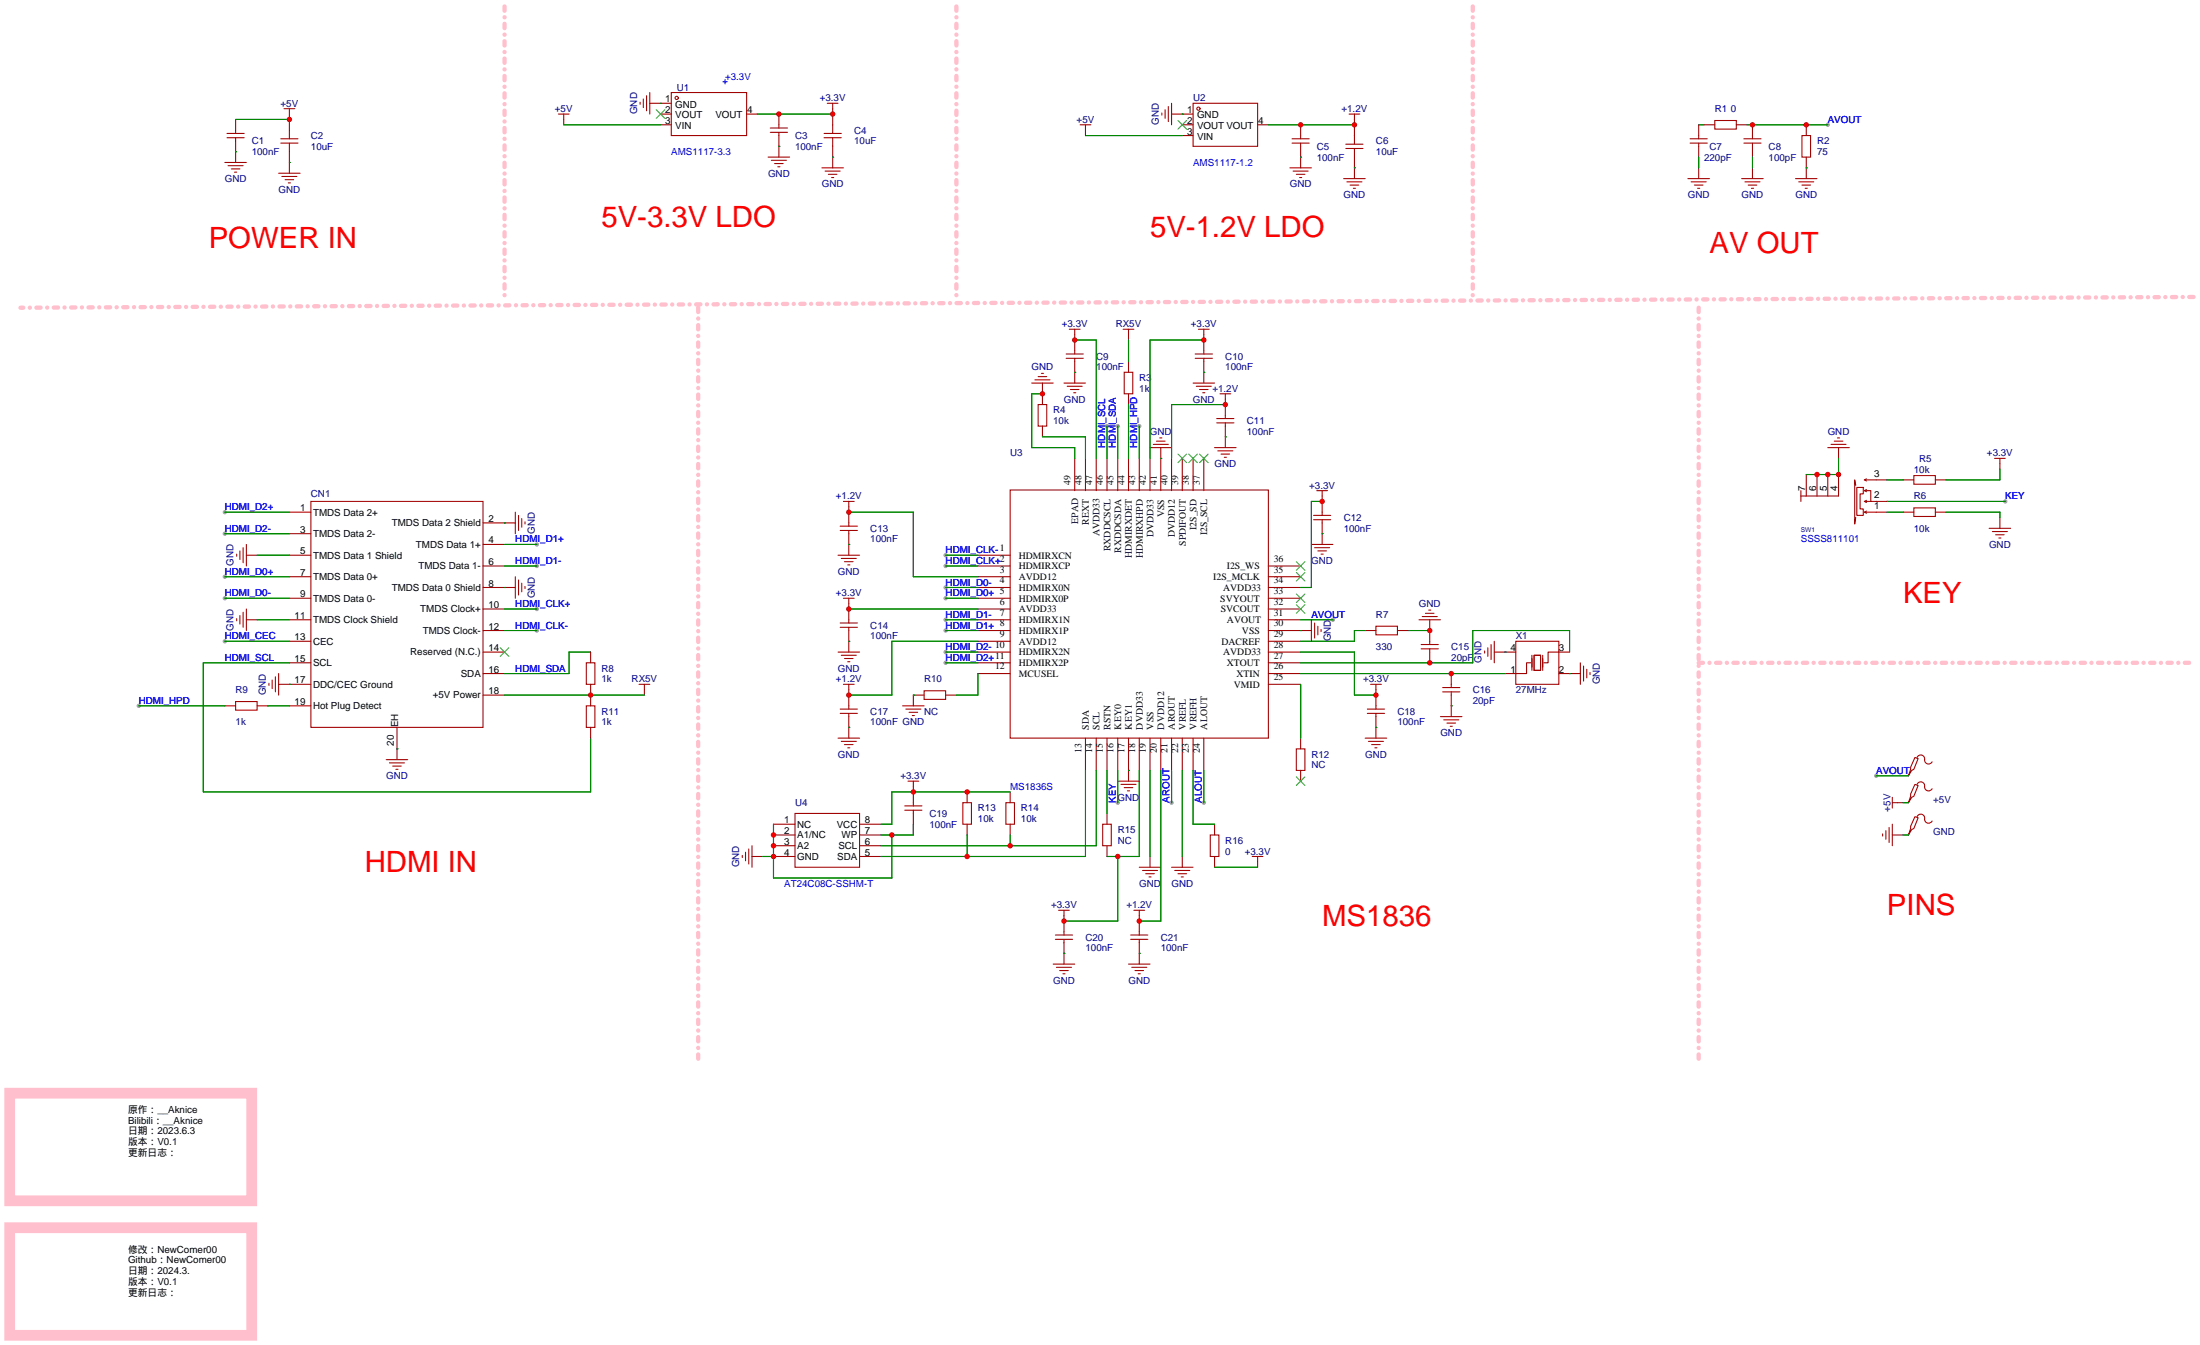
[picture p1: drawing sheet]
<svg xmlns="http://www.w3.org/2000/svg" width="519mm" height="317mm" viewBox="0 0 519 317" stroke-linecap="round" stroke-linejoin="round" font-family="sans-serif">
<g fill="#999">
<circle cx="53.1" cy="120.9" r=".51"/>
<circle cx="53.1" cy="126" r=".51"/>
<circle cx="126.7" cy="128.5" r=".51"/>
<circle cx="126.7" cy="133.6" r=".51"/>
<circle cx="53.1" cy="136.1" r=".51"/>
<circle cx="53.1" cy="141.2" r=".51"/>
<circle cx="126.7" cy="148.8" r=".51"/>
<circle cx="126.7" cy="143.8" r=".51"/>
<circle cx="53.1" cy="151.4" r=".51"/>
<circle cx="32.8" cy="166.6" r=".51"/>
<circle cx="473.5" cy="118.4" r=".51"/>
<circle cx="431.5" cy="29.5" r=".51"/>
<circle cx="314.7" cy="146.3" r=".51"/>
<circle cx="284.2" cy="189.5" r=".51"/>
<circle cx="276.6" cy="189.5" r=".51"/>
<circle cx="263.9" cy="100.6" r=".51"/>
<circle cx="261.4" cy="100.6" r=".51"/>
<circle cx="269" cy="100.6" r=".51"/>
<circle cx="263.9" cy="189.5" r=".51"/>
<circle cx="223.3" cy="133.6" r=".51"/>
<circle cx="223.3" cy="131.1" r=".51"/>
<circle cx="223.3" cy="141.2" r=".51"/>
<circle cx="223.3" cy="138.7" r=".51"/>
<circle cx="223.3" cy="146.3" r=".51"/>
<circle cx="223.3" cy="148.8" r=".51"/>
<circle cx="223.3" cy="156.5" r=".51"/>
<circle cx="223.3" cy="153.9" r=".51"/>
<circle cx="443" cy="183.1" r=".51"/>
</g>
<g fill="none" stroke="#a10000" stroke-width=".25">
<path d="M53.1 38.4h5.1M53.6 32.5h4.1M53.6 31.5h4.1M53.8 39.1h3.6M54.6 39.9h2M55.6 28.2v3.3M55.6 32.5v5.9M66.3 33.8h4.1M66.3 32.8h4.1M67.1 25.7h2.5M68.3 25.7v7.1M68.3 33.8v7.1"/>
<path d="M131.8 26.9h2.6M133.1 26.9v2.6M151.1 24.1v.5M151.9 23.4v2M152.7 22.6v3.6M153.4 24.4h5.1M153.4 21.8v5.1M156 26.9h2.5M156 29.5h2.5M158.5 21.8h17.8v10.2h-17.8zM176.3 26.9h2.5M181.4 37.1h5"/>
<path d="M181.9 31.2h4M181.9 30.2h4M182.1 37.8h3.6M182.9 38.6h2M183.6 39.4h.5M183.9 26.9v3.3M183.9 31.2v5.9M194.1 39.6h5M194.6 32.5h4M194.6 31.5h4M195.3 24.4h2.6M196.6 24.4v7.1"/>
<path d="M196.6 32.5v7.1M255 29.5h2.6M256.3 29.5v2.5M274.3 26.7v.5M275.1 25.9v2M275.8 25.1v3.6M276.6 24.4v5.1M276.6 26.9h5.1M279.1 29.5h2.6M279.1 32h2.6M281.7 24.4h15.2v10.1h-15.2zM296.9 29.5h2.6"/>
<path d="M304.5 39.6h5.1M305.1 33.8h4M305.1 32.8h4M307.1 29.5v3.3M307.1 33.8v5.8M317.8 35.1h4M317.8 34h4M318.5 26.9h2.6M319.8 26.9v7.1M319.8 35.1v7.1M399 33.8h4.1M399 32.8h4.1"/>
<path d="M401.1 29.5v3.3M401.1 33.8v3.3M401.1 39.6v2.6M402.3 29.5h2.6M404.9 28.4h5.1v2.1h-5.1zM410 29.5h2.5M411.7 33.8h4.1M411.7 32.8h4.1M413.8 29.5v3.3M413.8 33.8v3.3M413.8 39.6v2.6M425.4 32h2.1v5.1h-2.1z"/>
<path d="M426.5 29.5v2.5M426.5 37.1v5.1M55.4 40.6h.5M65.8 40.9h5.1M66.5 41.7h3.6M67.3 42.4h2M68.1 43.2h.5M194.8 40.4h3.6M195.6 41.1h2M196.3 41.9h.5M305.3 40.4h3.6M306.1 41.1h2"/>
<path d="M306.8 41.9h.5M317.2 42.2h5.1M318 42.9h3.6M318.8 43.7h2M319.5 44.4h.5M398.5 42.2h5.1M399.3 42.9h3.5M400 43.7h2.1M400.8 44.4h.5M411.2 42.2h5.1M412 42.9h3.5M412.7 43.7h2.1"/>
<path d="M413.5 44.4h.5M423.9 42.2h5.1M424.7 42.9h3.5M425.4 43.7h2.1M426.2 44.4h.5M252.5 77.7h2.5M253.7 77.7v5.9M265.2 77.7h2.5M266.4 77.7v2.6M283 77.7h2.5M284.2 77.7v5.9M243.6 90.4h5.1"/>
<path d="M244.3 89.7h3.6M245.1 95.5h2v5.1h-2zM245.1 88.9h2M245.9 88.1h.5M246.1 90.4v5.1M251.2 90.4h5.1M251.7 84.6h4.1M251.7 83.6h4.1M252 91.2h3.5M252.7 91.9h2.1M253.5 92.7h.5M253.7 84.6v5.8"/>
<path d="M265.4 87.9h2.1v5.1h-2.1zM266.4 85.3v2.6M266.4 93v2.5M281.7 90.4h5.1M282.2 84.6h4.1M282.2 83.6h4.1M282.4 91.2h3.6M283.2 91.9h2M284 92.7h.5M284.2 84.6v5.8M287.3 99.8h4M287.3 98.8h4"/>
<path d="M288 93h2.6M289.3 93v5.8M289.3 99.8v5.9M73.4 118.4h40.6v53.3h-40.6zM199.1 118.4h2.6M200.4 118.4v5.8M238.5 115.7h61v58.5h-61zM246.1 100.6v2.5M253.7 108.2v7.6M256.3 108.2v7.6M258.8 108.2v7.6M261.4 108.2v7.6"/>
<path d="M263.9 108.2v7.6M266.4 108.2v7.6M269 108.2v7.6M271.5 108.2v7.6M271.5 105.7h5.1M272.3 104.9h3.5M273 104.1h2.1M273.8 103.4h.5M274.1 105.7v10.1M276.6 108.2v7.6M279.1 108.2v7.6M281.7 108.2v7.6"/>
<path d="M284.2 108.2v7.6M286.8 105.7h5M287.5 106.4h3.6M288.3 107.2h2M289.1 107.9h.5M310.9 115.8h2.5M312.2 115.8v5.9M425.2 115.8v2.6M426.5 112v5.1M429 112v5.1M431.5 105.7h5.1M431.5 112v5.1"/>
<path d="M432.3 104.9h3.6M433.1 104.1h2M433.8 103.4h.5M434.1 105.7v2.5M434.1 112v5.1h-8.9M438.1 114.6l-.2-1.3v10.4l.2-1.5M438.4 115.1h1.5v1.5h-.7v3.5h.7v1.6h-1.5zM440.4 115.8h1.3v2.6M440.4 113.3h5.1M440.4 118.4h5.1M440.7 118.1l-.5 .3 .5 .2M440.7 115.6l-.5 .2 .5 .3"/>
<path d="M440.7 113l-.5 .3 .5 .2M449.3 113.3h2.6M451.9 119.9h5v2h-5zM451.9 112.3h5v2h-5zM456.9 113.3h2.6M470.9 108.2h2.6M472.2 108.2v2.5M55.9 130.8v.5M56.6 130v2.1M57.4 129.3v3.5M58.2 131.1h2.5M58.2 128.5v5.1"/>
<path d="M68.3 131.1h5.1M68.3 136.1h5.1M68.3 120.9h5.1M68.3 126h5.1M114 133.6h5.1M114 138.7h7.7M114 123.4h7.7M114 128.5h5.1M121.7 120.9v5.1M121.7 136.1v5.1M122.4 121.7v3.5M122.4 136.9v3.6"/>
<path d="M123.2 122.4v2.1M123.2 137.7v2M124 123.2v.5M124 138.4v.5M197.9 131.1h5M198.4 125.2h4M198.4 124.2h4M198.6 131.8h3.6M199.4 132.6h2M200.2 133.3h.5M200.4 125.2v5.9M230.9 131.1h7.6"/>
<path d="M230.9 133.6h7.6M230.9 136.1h7.6M230.9 138.7h7.6M299.5 133.6h7.6M299.5 136.1h7.6M299.5 138.7h7.6M309.6 128.5h5.1M310.1 122.7h4.1M310.1 121.7h4.1M310.4 129.3h3.5M311.1 130h2.1M311.9 130.8h.5"/>
<path d="M312.2 122.7v5.8M440.4 120.9h5.1M440.7 120.6l-.5 .3 .5 .3M449.3 120.9h2.6M456.9 120.9h2.6M469.6 124.7h5.1M470.4 125.5h3.6M471.2 126.2h2M471.9 127h.5M472.2 122.2v2.5M55.9 146v.6M56.6 145.3v2"/>
<path d="M57.4 144.5v3.6M58.2 146.3h2.5M58.2 143.8v5M65 159.8v3.5M65.8 159v5.1M68.3 141.2h5.1M68.3 146.3h5.1M68.3 151.4h5.1M68.3 156.5h5.1M114 143.8h5.1M114 148.8h5.1M114 153.9h5.1"/>
<path d="M114 159h5.1M138.4 156.5h2.1v5h-2.1zM139.4 153.9v2.6M197.9 153.9h5M198.4 148.1h4M198.4 147.1h4M198.6 154.7h3.6M199.1 141.2h2.6M199.4 155.4h2M200.2 156.2h.5M200.4 141.2v5.9M200.4 148.1v5.8"/>
<path d="M230.9 141.2h7.6M230.9 143.8h7.6M230.9 146.3h7.6M230.9 148.8h7.6M230.9 151.4h7.6M230.9 153.9h7.6M230.9 156.5h7.6M230.9 159h7.6M299.5 141.2h7.6M299.5 143.8h7.6M299.5 146.3h7.6M299.5 148.8h10.1"/>
<path d="M299.5 151.4h7.6M299.5 153.9h7.6M299.5 156.5h7.6M299.5 159h7.6M309.6 146.3v5.1M310.4 147.1v3.5M311.1 147.8v2.1M311.9 148.6v.5M322.3 148.8h2.6M324.9 147.8h5v2.1h-5zM329.9 148.8h2.6M335 146.3h5.1"/>
<path d="M335.5 153.2h4.1M335.5 152.1h4.1M335.8 145.5h3.5M336.5 144.8h2.1M337.3 144h.5M337.6 146.3v5.8M337.6 153.2v3.3M342.6 159v3.3M350.5 153.7v.5M351.3 152.9v2M352 152.1v3.6M352.8 153.9h5.1"/>
<path d="M352.8 151.4v5.1M357.9 151.4h10.1v10.1h-10.1zM361.4 156.5h-1v2.5h-5.1M361.7 154.7v3.5M362.2 154.7h1.5v3.5h-1.5zM364.2 154.7v3.5M368 159h5.1M370.6 153.9h-5.1v2.6h-1M373.1 156.5v5M373.9 157.2v3.6M374.6 158v2M375.4 158.7v.6"/>
<path d="M53.1 166.6h2.5M55.6 165.6h5.1v2h-5.1zM60.7 166.6h2.5M63.5 161.3v.5M64.3 160.5v2.1M65.8 161.5h7.6M68.3 166.6h5.1M91.2 179.3h5.1M93.7 171.7v7.6M114 164.1h5.1M138.4 166.6h2.1v5.1h-2.1zM139.4 161.5v5.1"/>
<path d="M139.4 171.7v2.5M150.9 161.5h2.5M152.1 161.5v2.6M197.9 174.2h5M198.4 168.4h4M198.4 167.4h4M198.6 175h3.6M199.1 161.5h2.6M199.4 175.8h2M200.2 176.5h.5M200.4 161.5v5.9M200.4 168.4v5.8"/>
<path d="M213.1 166.6h5.1M213.9 167.4h3.5M214.6 168.1h2.1M215.4 168.9h.5M218.2 163.1h5.1v2h-5.1zM218.2 164.1h-2.6v2.5M223.3 164.1h2.5M256.3 174.2v7.7M258.8 174.2v7.7M261.4 174.2v7.7M263.9 174.2v7.7M266.4 174.2v10.2"/>
<path d="M269 174.2v7.7M271.5 174.2v7.7M274.1 174.2v7.7M276.6 174.2v7.7M279.1 174.2v7.7M281.7 174.2v7.7M284.2 174.2v7.7M299.5 161.5h7.6M306.1 176.8h2v5.1h-2zM307.1 174.2v2.6M322.3 174.2h5.1M322.8 168.4h4.1"/>
<path d="M322.8 167.4h4.1M323.1 175h3.5M323.6 161.5h2.5M323.8 175.8h2.1M324.6 176.5h.5M324.9 161.5v5.9M324.9 168.4v5.8M340.1 169.2h5.1M340.6 163.3h4.1M340.6 162.3h4.1M340.9 169.9h3.5M341.6 170.7h2.1"/>
<path d="M342.4 171.4h.5M342.6 163.3v5.9M452.1 178.8l.8 .3-1 2.5-.5 .3-.8 1.2 .5-1.5v-.5zM452.6 178.8a.93 .93 0 0 1 1.2-.5 .93 .93 0 0 1 .6 1 .94 .94 0 0 0 .7 1 .94 .94 0 0 0 1.1-.5M91.9 180.1h3.6M92.7 180.8h2M93.5 181.6h.5M177.5 199.6v5.1M182.6 194.6h5.1M182.6 197.1h5.1M182.6 199.6h5.1M187.7 192h15.2v12.7h-15.2z"/>
<path d="M202.9 194.6h5.1M202.9 197.1h5.1M202.9 199.6h5.1M213.6 191.3h4.1M213.6 190.2h4.1M214.4 184.4h2.5M215.6 184.4v5.8M215.6 191.3v3.3M227.3 189.5h2.1v5.1h-2.1zM228.3 186.9v2.6M228.3 194.6v2.5M237.5 189.5h2v5.1h-2z"/>
<path d="M238.5 186.9v2.6M238.5 194.6v2.5M260.3 194.6h2.1v5h-2.1zM261.4 192v2.6M261.4 199.6v2.6M263.9 184.4h5.1M264.7 185.2h3.5M265.4 185.9h2.1M266.2 186.7h.5M285.8 197.1h2v5.1h-2zM286.8 194.6v2.5M307.1 181.9v2.5"/>
<path d="M444.5 196.8v.6M445.3 196.1v2M446 195.3v3.6M446.8 197.1h2.5M446.8 189.5h2.5M446.8 188.2v2.6M446.8 194.6v5M450.6 182.9v.2M450.6 189.2v.3M450.6 196.8v.3M452.1 185.2l.8 .2-1 2.6-.5 .2-.8 1.3 .5-1.5v-.5zM452.1 192.8l.8 .2-1 2.6-.5 .2-.8 1.3 .5-1.5v-.5z"/>
<path d="M452.6 185.2a.93 .93 0 0 1 1.2-.6 .93 .93 0 0 1 .6 1.1 .94 .94 0 0 0 .7 1 .94 .94 0 0 0 1.1-.5M452.6 192.8a.93 .93 0 0 1 1.2-.6 .93 .93 0 0 1 .6 1.1 .94 .94 0 0 0 .7 1 .94 .94 0 0 0 1.1-.5M175.3 201.9v.5M176 201.2v2M176.8 200.4v3.6M177.5 202.2h2.6M182.6 202.2h5.1M202.9 202.2h5.1M249.9 214.9h2.6M251.2 214.9v5.8M267.7 214.9h2.6M269 214.9v5.8"/>
<path d="M269 204.7h5.1M269.7 205.5h3.6M270.5 206.2h2M271.3 207h.5M271.5 202.2v2.5M276.6 204.7h5.1M277.4 205.5h3.5M278.1 206.2h2.1M278.9 207h.5M279.1 202.2v2.5M286.8 202.2v2.5M295.7 202.2h2.5"/>
<path d="M296.9 202.2v2.5M248.7 227.6h5M249.2 221.7h4M249.2 220.7h4M249.4 228.3h3.6M250.2 229.1h2M251 229.9h.5M251.2 221.7v5.9M266.4 227.6h5.1M267 221.7h4M267 220.7h4M267.2 228.3h3.6"/>
<path d="M268 229.1h2M268.7 229.9h.5M269 221.7v5.9"/>
<circle cx="159.8" cy="23.1" r=".38"/>
<circle cx="283" cy="25.7" r=".38"/>
</g>
<g fill="none" stroke="#3c3" stroke-width=".25">
<path d="M154.9 25.9l2.1 2M157 25.9l-2.1 2M278.1 28.4l2.1 2.1M280.2 28.4l-2.1 2.1M278.1 107.2l2.1 2M280.2 107.2l-2.1 2M280.7 107.2l2 2M282.7 107.2l-2 2M283.2 107.2l2 2M285.2 107.2l-2 2M306.1 135.1l2 2.1M306.1 132.6l2 2"/>
<path d="M308.1 135.1l-2 2.1M308.1 132.6l-2 2M118.1 152.9l2 2M120.1 152.9l-2 2M306.1 142.7l2 2.1M306.1 140.2l2 2M308.1 142.7l-2 2.1M308.1 140.2l-2 2M306.1 183.4l2 2M308.1 183.4l-2 2"/>
</g>
<path d="M170.7 19.3h1M171.2 18.8v1" fill="none" stroke="#00f" stroke-width=".25"/>
<g fill="none" stroke="#008700" stroke-width=".25">
<path d="M55.6 35.8h.1M55.6 28.2h12.7M68.3 38.4h.1M133.1 29.5h22.9M156 24.4h.1M178.8 26.9h17.8M183.9 34.5h.1M196.6 37.1h.1M256.3 32h22.8M279.1 26.9h.1M299.5 29.5h20.3M307.1 37.1h.1"/>
<path d="M319.8 39.6h.1M401.1 29.5h1.2M401.1 37.1v2.5M412.5 29.5h19M413.8 37.1v2.5M426.5 39.6h.1M246.1 93h-2.5v12.7h10.1v2.5M253.7 87.9h.1M253.7 80.3h5.1v27.9M266.4 80.3v5M266.4 95.5v12.7M284.2 87.9h.1"/>
<path d="M284.2 80.3h-12.7v27.9M289.3 95.5h-12.7v12.7M246.1 103.1h10.2v5.1M261.4 100.6v7.6M263.9 100.6v7.6M269 100.6v7.6M274.1 108.2h.1M289.3 103.1h.1M312.2 118.4h-2.6v20.3h-2.5M434.1 108.2v3.8h-7.6M445.5 113.3h3.8M445.5 118.4h28"/>
<path d="M472.2 110.7v2.6h-12.7M53.1 120.9h15.2M53.1 126h15.2M53.1 136.1h15.2M60.7 131.1h7.6M119.1 123.4h.1M119.1 138.7h.1M119.1 128.5h7.6M119.1 133.6h7.6M200.4 128.5h.1M200.4 120.9h15.2v15.2h15.3M223.3 133.6h7.6"/>
<path d="M223.3 131.1h7.6M223.3 138.7h7.6M312.2 126h.1M445.5 120.9h3.8M459.5 120.9h12.7v1.3M53.1 141.2h15.2M53.1 151.4h15.2M60.7 146.3h7.6M68.3 156.5h-20.3v30.4h91.4v-12.7M119.1 148.8h7.6M119.1 143.8h7.6M139.4 153.9h-5v5.1h-15.3"/>
<path d="M200.4 151.4h.1M200.4 143.8h30.5M223.3 141.2h7.6M223.3 148.8h7.6M223.3 156.5h7.6M223.3 153.9h7.6M223.3 146.3h7.6M230.9 151.4h-20.3v12.7h-10.2M230.9 159v5.1h-5.1M307.1 148.8h.1M307.1 153.9h12.7v10.2h5.1M307.1 159h48.2"/>
<path d="M307.1 146.3h7.6M322.3 148.8h-2.5v2.6h-12.7M332.5 148.8h5.1M355.3 153.9h.1M370.6 159h.1M370.6 153.9v-5.1h-22.9v7.7h-40.6M32.8 166.6h20.3M63.2 166.6h5.1M68.3 161.5h.1M93.7 176.8h.1M119.1 164.1h33M200.4 171.7h.1"/>
<path d="M215.6 164.1h.1M307.1 161.5v12.7M324.9 171.7h.1M342.6 166.6h.1M182.6 194.6v12.7h28v-10.2M215.6 194.6v2.5h-7.6M228.3 197.1v5.1M238.5 186.9h-27.9v7.7h-2.6M238.5 197.1v2.5M256.3 181.9v20.3h-48.3M258.8 181.9v17.7h-50.8M261.4 181.9v10.1"/>
<path d="M263.9 181.9v7.6M266.4 181.9h.1M269 181.9v20.3h-7.6M271.5 181.9v20.3M274.1 181.9v35.5h-5.1M276.6 181.9v7.6M279.1 181.9v20.3M281.7 181.9v12.7h5.1M284.2 181.9v7.6M443 183.1h7.6M449.3 197.1h1.3M449.3 189.5h1.3"/>
<path d="M180.1 202.2h2.5M263.9 202.2v15.2h-12.7M286.8 204.7h10.1M251.2 225h.1M269 225h.1"/>
</g>
<path d="M2.3 258.1h57.1v25.4h-57.1zM2.3 289.8h57.1v25.4h-57.1z" fill="none" stroke="#ffbfcc" stroke-width="2.5"/>
<path d="M119.1 1.5v68.6M225.8 1.5v68.6M347.7 1.5v68.6M164.8 72.6v177.8M401.1 72.6v177.8M517.9 70.1l-513.1 2.5M401.1 156.5h116.8" fill="none" stroke="#ffbfcc" stroke-width="1" stroke-dasharray="1 1.5 0 1.5"/>
<g fill="#c00">
<circle cx="68.3" cy="28.2" r=".63"/>
<circle cx="319.8" cy="29.5" r=".63"/>
<circle cx="307.1" cy="29.5" r=".63"/>
<circle cx="139.4" cy="164.1" r=".63"/>
<circle cx="426.5" cy="29.5" r=".63"/>
<circle cx="413.8" cy="29.5" r=".63"/>
<circle cx="337.6" cy="148.8" r=".63"/>
<circle cx="182.6" cy="202.2" r=".63"/>
<circle cx="182.6" cy="197.1" r=".63"/>
<circle cx="182.6" cy="199.6" r=".63"/>
<circle cx="210.6" cy="197.1" r=".63"/>
<circle cx="238.5" cy="199.6" r=".63"/>
<circle cx="228.3" cy="202.2" r=".63"/>
<circle cx="215.6" cy="186.9" r=".63"/>
<circle cx="228.3" cy="186.9" r=".63"/>
<circle cx="342.6" cy="159" r=".63"/>
<circle cx="337.6" cy="156.5" r=".63"/>
<circle cx="253.7" cy="80.3" r=".63"/>
<circle cx="246.1" cy="93" r=".63"/>
<circle cx="284.2" cy="80.3" r=".63"/>
<circle cx="289.3" cy="95.5" r=".63"/>
<circle cx="312.2" cy="118.4" r=".63"/>
<circle cx="324.9" cy="164.1" r=".63"/>
<circle cx="269" cy="217.4" r=".63"/>
<circle cx="263.9" cy="202.2" r=".63"/>
<circle cx="251.2" cy="217.4" r=".63"/>
<circle cx="200.4" cy="143.8" r=".63"/>
<circle cx="200.4" cy="164.1" r=".63"/>
<circle cx="200.4" cy="120.9" r=".63"/>
<circle cx="434.1" cy="112" r=".63"/>
<circle cx="429" cy="112" r=".63"/>
<circle cx="431.5" cy="112" r=".63"/>
<circle cx="183.9" cy="26.9" r=".63"/>
<circle cx="196.6" cy="26.9" r=".63"/>
</g>
<g font-size="6.9" fill="#f00">
<text x="142" y="53.5">5V-3.3V LDO</text>
<text x="49.3" y="58.6">POWER IN</text>
<text x="271.5" y="56">5V-1.2V LDO</text>
<text x="403.6" y="59.8">AV OUT</text>
<text x="449.3" y="142.4">KEY</text>
<text x="86.1" y="205.9">HDMI IN</text>
<text x="312.2" y="218.6">MS1836</text>
<text x="445.5" y="216">PINS</text>
</g>
<g font-size="2.3" fill="#000080">
<text x="159.8" y="21.4">U1</text>
<text x="193.5" y="23.9">+3.3V</text>
<text x="281.7" y="23.9">U2</text>
<text x="66.2" y="25.2">+5V</text>
<text x="131" y="26.5">+5V</text>
<text x="150.4" y="26.9" transform="rotate(-90 150.4 26.9)">GND</text>
<text x="254.2" y="29">+5V</text>
<text x="273.6" y="29.5" transform="rotate(-90 273.6 29.5)">GND</text>
<text x="316.7" y="26.5">+1.2V</text>
<text x="404.9" y="26.5">R1</text>
<text x="408.7" y="26.5">0</text>
<text x="59.4" y="34.1">C1</text>
<text x="73.4" y="32.8">C2</text>
<text x="73.4" y="35.4">10uF</text>
<text x="187.7" y="32.8">C3</text>
<text x="187.7" y="35.4">100nF</text>
<text x="201.7" y="31.5">C4</text>
<text x="201.7" y="34.1">10uF</text>
<text x="310.9" y="35.4">C5</text>
<text x="324.9" y="34.1">C6</text>
<text x="403.6" y="35.4">C7</text>
<text x="417.6" y="35.4">C8</text>
<text x="429" y="34.1">R2</text>
<text x="59.4" y="36.6">100nF</text>
<text x="181.3" y="41.7">GND</text>
<text x="310.9" y="37.9">100nF</text>
<text x="324.9" y="36.6">10uF</text>
<text x="402.3" y="37.9">220pF</text>
<text x="417.6" y="37.9">100pF</text>
<text x="429" y="36.6">75</text>
<text x="53.1" y="43">GND</text>
<text x="65.8" y="45.5">GND</text>
<text x="194" y="44.2">GND</text>
<text x="304.5" y="44.2">GND</text>
<text x="317.2" y="46.8">GND</text>
<text x="398.5" y="46.8">GND</text>
<text x="411.2" y="46.8">GND</text>
<text x="423.9" y="46.8">GND</text>
<text x="250.7" y="77.3">+3.3V</text>
<text x="263.4" y="77.3">RX5V</text>
<text x="281.2" y="77.3">+3.3V</text>
<text x="243.6" y="87.4">GND</text>
<text x="258.8" y="84.9">C9</text>
<text x="258.8" y="87.4">100nF</text>
<text x="269" y="90">R3</text>
<text x="289.3" y="84.9">C10</text>
<text x="289.3" y="87.4">100nF</text>
<text x="251.2" y="95">GND</text>
<text x="269" y="92.5">1k</text>
<text x="281.7" y="95">GND</text>
<text x="286.3" y="92.5">+1.2V</text>
<text x="248.7" y="97.6">R4</text>
<text x="248.7" y="100.1">10k</text>
<text x="294.4" y="100.1">C11</text>
<text x="238.5" y="107.7">U3</text>
<text x="271.5" y="102.7">GND</text>
<text x="294.4" y="102.7">100nF</text>
<text x="431.5" y="102.7">GND</text>
<text x="469.1" y="107.7">+3.3V</text>
<text x="286.7" y="110.3">GND</text>
<text x="451.9" y="111.6">10k</text>
<text x="453.1" y="109">R5</text>
<text x="73.4" y="117.4">CN1</text>
<text x="197.4" y="117.9">+1.2V</text>
<text x="309.1" y="115.4">+3.3V</text>
<text x="451.9" y="117.9">R6</text>
<text x="205.5" y="125.5">C13</text>
<text x="317.2" y="123">C12</text>
<text x="317.2" y="125.5">100nF</text>
<text x="451.9" y="125.5">10k</text>
<text x="126.3" y="126" transform="rotate(-90 126.3 126)">GND</text>
<text x="205.5" y="128.1">100nF</text>
<text x="469.6" y="129.3">GND</text>
<text x="55.2" y="133.6" transform="rotate(-90 55.2 133.6)">GND</text>
<text x="197.8" y="135.7">GND</text>
<text x="309.6" y="133.1">GND</text>
<text x="126.3" y="141.2" transform="rotate(-90 126.3 141.2)">GND</text>
<text x="197.4" y="140.8">+3.3V</text>
<text x="335" y="143.3">GND</text>
<text x="55.2" y="148.9" transform="rotate(-90 55.2 148.9)">GND</text>
<text x="205.5" y="148.4">C14</text>
<text x="324.9" y="145.8">R7</text>
<text x="205.5" y="150.9">100nF</text>
<text x="314.2" y="151.4" transform="rotate(-90 314.2 151.4)">GND</text>
<text x="324.9" y="153.5">330</text>
<text x="342.6" y="153.5">C15</text>
<text x="357.9" y="150.9">X1</text>
<text x="142" y="158.5">R8</text>
<text x="142" y="161.1">1k</text>
<text x="149.1" y="161.1">RX5V</text>
<text x="197.4" y="161.1">+1.2V</text>
<text x="197.8" y="158.5">GND</text>
<text x="218.2" y="161.1">R10</text>
<text x="321.8" y="161.1">+3.3V</text>
<text x="342.6" y="156">20pF</text>
<text x="349.8" y="156.5" transform="rotate(-90 349.8 156.5)">GND</text>
<text x="377.7" y="161.6" transform="rotate(-90 377.7 161.6)">GND</text>
<text x="55.6" y="163.6">R9</text>
<text x="62.8" y="164.1" transform="rotate(-90 62.8 164.1)">GND</text>
<text x="347.7" y="163.6">C16</text>
<text x="347.7" y="166.2">20pF</text>
<text x="357.9" y="163.6">27MHz</text>
<text x="55.6" y="171.2">1k</text>
<text x="142" y="168.7">R11</text>
<text x="142" y="171.2">1k</text>
<text x="205.5" y="168.7">C17</text>
<text x="205.5" y="171.2">100nF GND</text>
<text x="218.2" y="168.7">NC</text>
<text x="329.9" y="168.7">C18</text>
<text x="329.9" y="171.2">100nF</text>
<text x="340.1" y="173.8">GND</text>
<text x="197.8" y="178.9">GND</text>
<text x="309.6" y="178.9">R12</text>
<text x="322.3" y="178.9">GND</text>
<text x="91.2" y="183.9">GND</text>
<text x="212.6" y="183.9">+3.3V</text>
<text x="309.6" y="181.4">NC</text>
<text x="187.7" y="190.3">U4</text>
<text x="230.9" y="191.6">R13</text>
<text x="241" y="191.6">R14</text>
<text x="263.9" y="189">GND</text>
<text x="446.3" y="191.6" transform="rotate(-90 446.3 191.6)">+5V</text>
<text x="456.4" y="189.5">+5V</text>
<text x="219.5" y="192.8">C19</text>
<text x="219.5" y="195.4">100nF</text>
<text x="230.9" y="194.1">10k</text>
<text x="241" y="194.1">10k</text>
<text x="263.9" y="196.6">R15</text>
<text x="456.4" y="197.1">GND</text>
<text x="263.9" y="199.2">NC</text>
<text x="289.3" y="199.2">R16</text>
<text x="289.3" y="201.7">0</text>
<text x="293.9" y="201.7">+3.3V</text>
<text x="174.5" y="204.7" transform="rotate(-90 174.5 204.7)">GND</text>
<text x="269" y="209.3">GND</text>
<text x="276.6" y="209.3">GND</text>
<text x="248.2" y="214.4">+3.3V</text>
<text x="265.9" y="214.4">+1.2V</text>
<text x="256.3" y="222">C20</text>
<text x="256.3" y="224.6">100nF</text>
<text x="274.1" y="222">C21</text>
<text x="274.1" y="224.6">100nF</text>
<text x="248.6" y="232.2">GND</text>
<text x="266.4" y="232.2">GND</text>
</g>
<g font-size="2.3" fill="#00f">
<text x="171.2" y="18.8">+3.3V</text>
<text x="431.5" y="29">AVOUT</text>
<text x="158.5" y="36.6">AMS1117-3.3</text>
<text x="281.7" y="39.2">AMS1117-1.2</text>
<text x="260.9" y="105.7" transform="rotate(-90 260.9 105.7)">HDMI_SCL</text>
<text x="263.4" y="105.7" transform="rotate(-90 263.4 105.7)">HDMI_SDA</text>
<text x="268.5" y="105.7" transform="rotate(-90 268.5 105.7)">HDMI_HPD</text>
<text x="473.5" y="117.9">KEY</text>
<text x="53.1" y="120.4">HDMI_D2+</text>
<text x="53.1" y="125.5">HDMI_D2-</text>
<text x="121.7" y="128.1">HDMI_D1+</text>
<text x="223.3" y="130.6">HDMI_CLK-1</text>
<text x="425.2" y="128.1">SSSS811101</text>
<text x="53.1" y="135.7">HDMI_D0+</text>
<text x="121.7" y="133.1">HDMI_D1-</text>
<text x="223.3" y="133.1">HDMI_CLK+2</text>
<text x="53.1" y="140.8">HDMI_D0-</text>
<text x="121.7" y="143.3">HDMI_CLK+</text>
<text x="223.3" y="140.8">HDMI_D0+ 5</text>
<text x="223.3" y="138.2">HDMI_D0-</text>
<text x="121.7" y="148.4">HDMI_CLK-</text>
<text x="223.3" y="145.8">HDMI_D1-</text>
<text x="223.3" y="148.4">HDMI_D1+ 8</text>
<text x="309.6" y="145.8">AVOUT</text>
<text x="53.1" y="150.9">HDMI_CEC</text>
<text x="223.3" y="153.5">HDMI_D2- 10</text>
<text x="53.1" y="156">HDMI_SCL</text>
<text x="121.7" y="158.5">HDMI_SDA</text>
<text x="223.3" y="156">HDMI_D2+11</text>
<text x="32.8" y="166.2">HDMI_HPD</text>
<text x="443" y="182.7">AVOUT</text>
<text x="238.5" y="186.5">MS1836S</text>
<text x="263.4" y="189.5" transform="rotate(-90 263.4 189.5)">KEY</text>
<text x="276.1" y="189.5" transform="rotate(-90 276.1 189.5)">AROUT</text>
<text x="283.8" y="189.5" transform="rotate(-90 283.8 189.5)">ALOUT</text>
<text x="185.2" y="209.3">AT24C08C-SSHM-T</text>
</g>
<g font-size="2.3">
<text x="157.1" y="24.2">1</text>
<text x="157.1" y="26.7">2</text>
<text x="157.1" y="29.2">3</text>
<text x="159.4" y="25.4">GND</text>
<text x="159.4" y="28">VOUT</text>
<text x="168.9" y="28">VOUT</text>
<text x="176.4" y="26.7">4</text>
<text x="280.3" y="29.2">2</text>
<text x="280.3" y="26.7">1</text>
<text x="282.6" y="28">GND</text>
<text x="297.1" y="29.2">4</text>
<text x="159.4" y="30.5">VIN</text>
<text x="280.3" y="31.8">3</text>
<text x="282.6" y="33">VIN</text>
<text x="282.6" y="30.5">VOUT VOUT</text>
<text x="442.5" y="112.6">3</text>
<text x="252.8" y="114.6" transform="rotate(-90 252.8 114.6)">49</text>
<text x="255.3" y="114.6" transform="rotate(-90 255.3 114.6)">48</text>
<text x="257.9" y="114.6" transform="rotate(-90 257.9 114.6)">47</text>
<text x="260.4" y="114.6" transform="rotate(-90 260.4 114.6)">46</text>
<text x="262.9" y="114.6" transform="rotate(-90 262.9 114.6)">45</text>
<text x="265.5" y="114.6" transform="rotate(-90 265.5 114.6)">44</text>
<text x="268" y="114.6" transform="rotate(-90 268 114.6)">43</text>
<text x="270.6" y="114.6" transform="rotate(-90 270.6 114.6)">42</text>
<text x="273.1" y="114.6" transform="rotate(-90 273.1 114.6)">41</text>
<text x="275.6" y="114.6" transform="rotate(-90 275.6 114.6)">40</text>
<text x="278.2" y="114.6" transform="rotate(-90 278.2 114.6)">39</text>
<text x="280.7" y="114.6" transform="rotate(-90 280.7 114.6)">38</text>
<text x="283.3" y="114.6" transform="rotate(-90 283.3 114.6)">37</text>
<text x="426.2" y="115.8" transform="rotate(-90 426.2 115.8)">7</text>
<text x="428.8" y="115.8" transform="rotate(-90 428.8 115.8)">6</text>
<text x="431.3" y="115.8" transform="rotate(-90 431.3 115.8)">5</text>
<text x="433.9" y="115.8" transform="rotate(-90 433.9 115.8)">4</text>
<text x="442.5" y="117.6">2</text>
<text x="70.9" y="120.7">1</text>
<text x="70.9" y="125.8">3</text>
<text x="73.9" y="121.7">TMDS Data 2+</text>
<text x="92.5" y="124.2">TMDS Data 2 Shield</text>
<text x="115.3" y="123.2">2</text>
<text x="254.6" y="123.6" transform="rotate(-90 254.6 123.6)">EPAD</text>
<text x="257.1" y="123.9" transform="rotate(-90 257.1 123.9)">REXT</text>
<text x="274.9" y="122.1" transform="rotate(-90 274.9 122.1)">VSS</text>
<text x="282.5" y="125.1" transform="rotate(-90 282.5 125.1)">I2S_SD</text>
<text x="442.5" y="120.2">1</text>
<text x="70.9" y="130.8">5</text>
<text x="73.9" y="126.8">TMDS Data 2-</text>
<text x="73.9" y="131.9">TMDS Data 1 Shield</text>
<text x="98.2" y="129.3">TMDS Data 1+</text>
<text x="115.3" y="128.3">4</text>
<text x="240.5" y="131.9">HDMIRXCN</text>
<text x="259.6" y="126.5" transform="rotate(-90 259.6 126.5)">AVDD33</text>
<text x="262.2" y="130.1" transform="rotate(-90 262.2 130.1)">RXDDCSCL</text>
<text x="264.7" y="130.5" transform="rotate(-90 264.7 130.5)">RXDDCSDA</text>
<text x="267.3" y="131.7" transform="rotate(-90 267.3 131.7)">HDMIRXDET</text>
<text x="269.8" y="131.8" transform="rotate(-90 269.8 131.8)">HDMIRXHPD</text>
<text x="272.3" y="126.8" transform="rotate(-90 272.3 126.8)">DVDD33</text>
<text x="277.4" y="126.8" transform="rotate(-90 277.4 126.8)">DVDD12</text>
<text x="280" y="128.8" transform="rotate(-90 280 128.8)">SPDIFOUT</text>
<text x="285" y="126.4" transform="rotate(-90 285 126.4)">I2S_SCL</text>
<text x="70.9" y="135.9">7</text>
<text x="73.9" y="136.9">TMDS Data 0+</text>
<text x="98.8" y="134.4">TMDS Data 1-</text>
<text x="115.3" y="133.4">6</text>
<text x="236.1" y="135.2">3</text>
<text x="236.1" y="137.7">4</text>
<text x="240.5" y="134.4">HDMIRXCP</text>
<text x="240.5" y="137">AVDD12</text>
<text x="286.4" y="137">I2S_MCLK</text>
<text x="289.7" y="134.4">I2S_WS</text>
<text x="300.7" y="137.7">34</text>
<text x="300.7" y="135.2">35</text>
<text x="300.7" y="132.6">36</text>
<text x="70.9" y="141">9</text>
<text x="73.9" y="142">TMDS Data 0-</text>
<text x="92.5" y="139.5">TMDS Data 0 Shield</text>
<text x="115.3" y="138.5">8</text>
<text x="115.3" y="143.5">10</text>
<text x="236.1" y="142.8">6</text>
<text x="240.5" y="139.5">HDMIRX0N</text>
<text x="240.5" y="142">HDMIRX0P</text>
<text x="288.1" y="142">SVYOUT</text>
<text x="288.8" y="139.5">AVDD33</text>
<text x="300.7" y="142.8">32</text>
<text x="300.7" y="140.3">33</text>
<text x="69.6" y="146.1">11</text>
<text x="73.9" y="147.1">TMDS Clock Shield</text>
<text x="99.2" y="144.6">TMDS Clock+</text>
<text x="99.8" y="149.6">TMDS Clock-</text>
<text x="115.3" y="148.6">12</text>
<text x="236.1" y="145.3">7</text>
<text x="240.5" y="144.6">AVDD33</text>
<text x="240.5" y="147.1">HDMIRX1N</text>
<text x="240.5" y="149.7">HDMIRX1P</text>
<text x="288.2" y="144.6">SVCOUT</text>
<text x="289.7" y="147.1">AVOUT</text>
<text x="293.2" y="149.7">VSS</text>
<text x="300.7" y="147.9">30</text>
<text x="300.7" y="145.3">31</text>
<text x="69.6" y="151.2">13</text>
<text x="73.9" y="152.2">CEC</text>
<text x="96.9" y="154.7">Reserved (N.C.)</text>
<text x="115.3" y="153.7">14</text>
<text x="236.1" y="150.4">9</text>
<text x="240.5" y="152.2">AVDD12</text>
<text x="240.5" y="154.7">HDMIRX2N</text>
<text x="288.4" y="152.2">DACREF</text>
<text x="288.8" y="154.7">AVDD33</text>
<text x="300.7" y="155.5">27</text>
<text x="300.7" y="153">28</text>
<text x="300.7" y="150.4">29</text>
<text x="356.6" y="153.7">4</text>
<text x="368" y="153.7">3</text>
<text x="69.6" y="156.2">15</text>
<text x="69.6" y="161.3">17</text>
<text x="73.9" y="157.3">SCL</text>
<text x="108.8" y="159.8">SDA</text>
<text x="115.3" y="158.8">16</text>
<text x="234.9" y="158">12</text>
<text x="240.5" y="157.3">HDMIRX2P</text>
<text x="240.5" y="159.8">MCUSEL</text>
<text x="289.6" y="157.3">XTOUT</text>
<text x="291.9" y="159.8">XTIN</text>
<text x="300.7" y="160.6">25</text>
<text x="300.7" y="158">26</text>
<text x="356.6" y="158.8">1</text>
<text x="368" y="158.8">2</text>
<text x="69.6" y="166.4">19</text>
<text x="73.9" y="162.3">DDC/CEC Ground</text>
<text x="73.9" y="167.4">Hot Plug Detect</text>
<text x="102.2" y="164.9">+5V Power</text>
<text x="115.3" y="163.9">18</text>
<text x="291.3" y="162.4">VMID</text>
<text x="94" y="171.7" transform="rotate(-90 94 171.7)">EH</text>
<text x="257.1" y="172.2" transform="rotate(-90 257.1 172.2)">SDA</text>
<text x="259.6" y="172.2" transform="rotate(-90 259.6 172.2)">SCL</text>
<text x="262.2" y="172.2" transform="rotate(-90 262.2 172.2)">RSTN</text>
<text x="264.7" y="172.2" transform="rotate(-90 264.7 172.2)">KEY0</text>
<text x="267.3" y="172.2" transform="rotate(-90 267.3 172.2)">KEY1</text>
<text x="269.8" y="172.2" transform="rotate(-90 269.8 172.2)">DVDD33</text>
<text x="272.3" y="172.2" transform="rotate(-90 272.3 172.2)">VSS</text>
<text x="274.9" y="172.2" transform="rotate(-90 274.9 172.2)">DVDD12</text>
<text x="277.4" y="172.2" transform="rotate(-90 277.4 172.2)">AROUT</text>
<text x="280" y="172.2" transform="rotate(-90 280 172.2)">VREFL</text>
<text x="282.5" y="172.2" transform="rotate(-90 282.5 172.2)">VREFH</text>
<text x="285" y="172.2" transform="rotate(-90 285 172.2)">ALOUT</text>
<text x="93" y="176" transform="rotate(-90 93 176)">20</text>
<text x="255.3" y="177.8" transform="rotate(-90 255.3 177.8)">13</text>
<text x="257.9" y="177.8" transform="rotate(-90 257.9 177.8)">14</text>
<text x="260.4" y="177.8" transform="rotate(-90 260.4 177.8)">15</text>
<text x="262.9" y="177.8" transform="rotate(-90 262.9 177.8)">16</text>
<text x="265.5" y="177.8" transform="rotate(-90 265.5 177.8)">17</text>
<text x="268" y="177.8" transform="rotate(-90 268 177.8)">18</text>
<text x="270.6" y="177.8" transform="rotate(-90 270.6 177.8)">19</text>
<text x="273.1" y="177.8" transform="rotate(-90 273.1 177.8)">20</text>
<text x="275.6" y="177.8" transform="rotate(-90 275.6 177.8)">21</text>
<text x="278.2" y="177.8" transform="rotate(-90 278.2 177.8)">22</text>
<text x="280.7" y="177.8" transform="rotate(-90 280.7 177.8)">23</text>
<text x="283.3" y="177.8" transform="rotate(-90 283.3 177.8)">24</text>
<text x="185.2" y="194.3">1</text>
<text x="185.2" y="196.9">2</text>
<text x="188.2" y="195.4">NC</text>
<text x="188.2" y="197.9">A1/NC</text>
<text x="197.6" y="195.4">VCC</text>
<text x="198.7" y="197.9">WP</text>
<text x="204.2" y="196.9">7</text>
<text x="204.2" y="194.3">8</text>
<text x="185.2" y="199.4">3</text>
<text x="185.2" y="202">4</text>
<text x="188.2" y="200.4">A2</text>
<text x="188.2" y="203">GND</text>
<text x="197.7" y="203">SDA</text>
<text x="197.9" y="200.4">SCL</text>
<text x="204.2" y="202">5</text>
<text x="204.2" y="199.4">6</text>
<text x="30.2" y="262.7">原作：__Aknice</text>
<text x="30.2" y="265.2">Bilibili：__Aknice</text>
<text x="30.2" y="267.8">日期：2023.6.3</text>
<text x="30.2" y="270.3">版本：V0.1</text>
<text x="30.2" y="272.8">更新日志：</text>
<text x="30.2" y="295.7">修改：NewComer00</text>
<text x="30.2" y="298.2">Github：NewComer00</text>
<text x="30.2" y="300.8">日期：2024.3.</text>
<text x="30.2" y="303.3">版本：V0.1</text>
<text x="30.2" y="305.9">更新日志：</text>
</g>
<text font-size="1.6" fill="#000080" x="425.2" y="125.7">SW1</text>
</svg>
